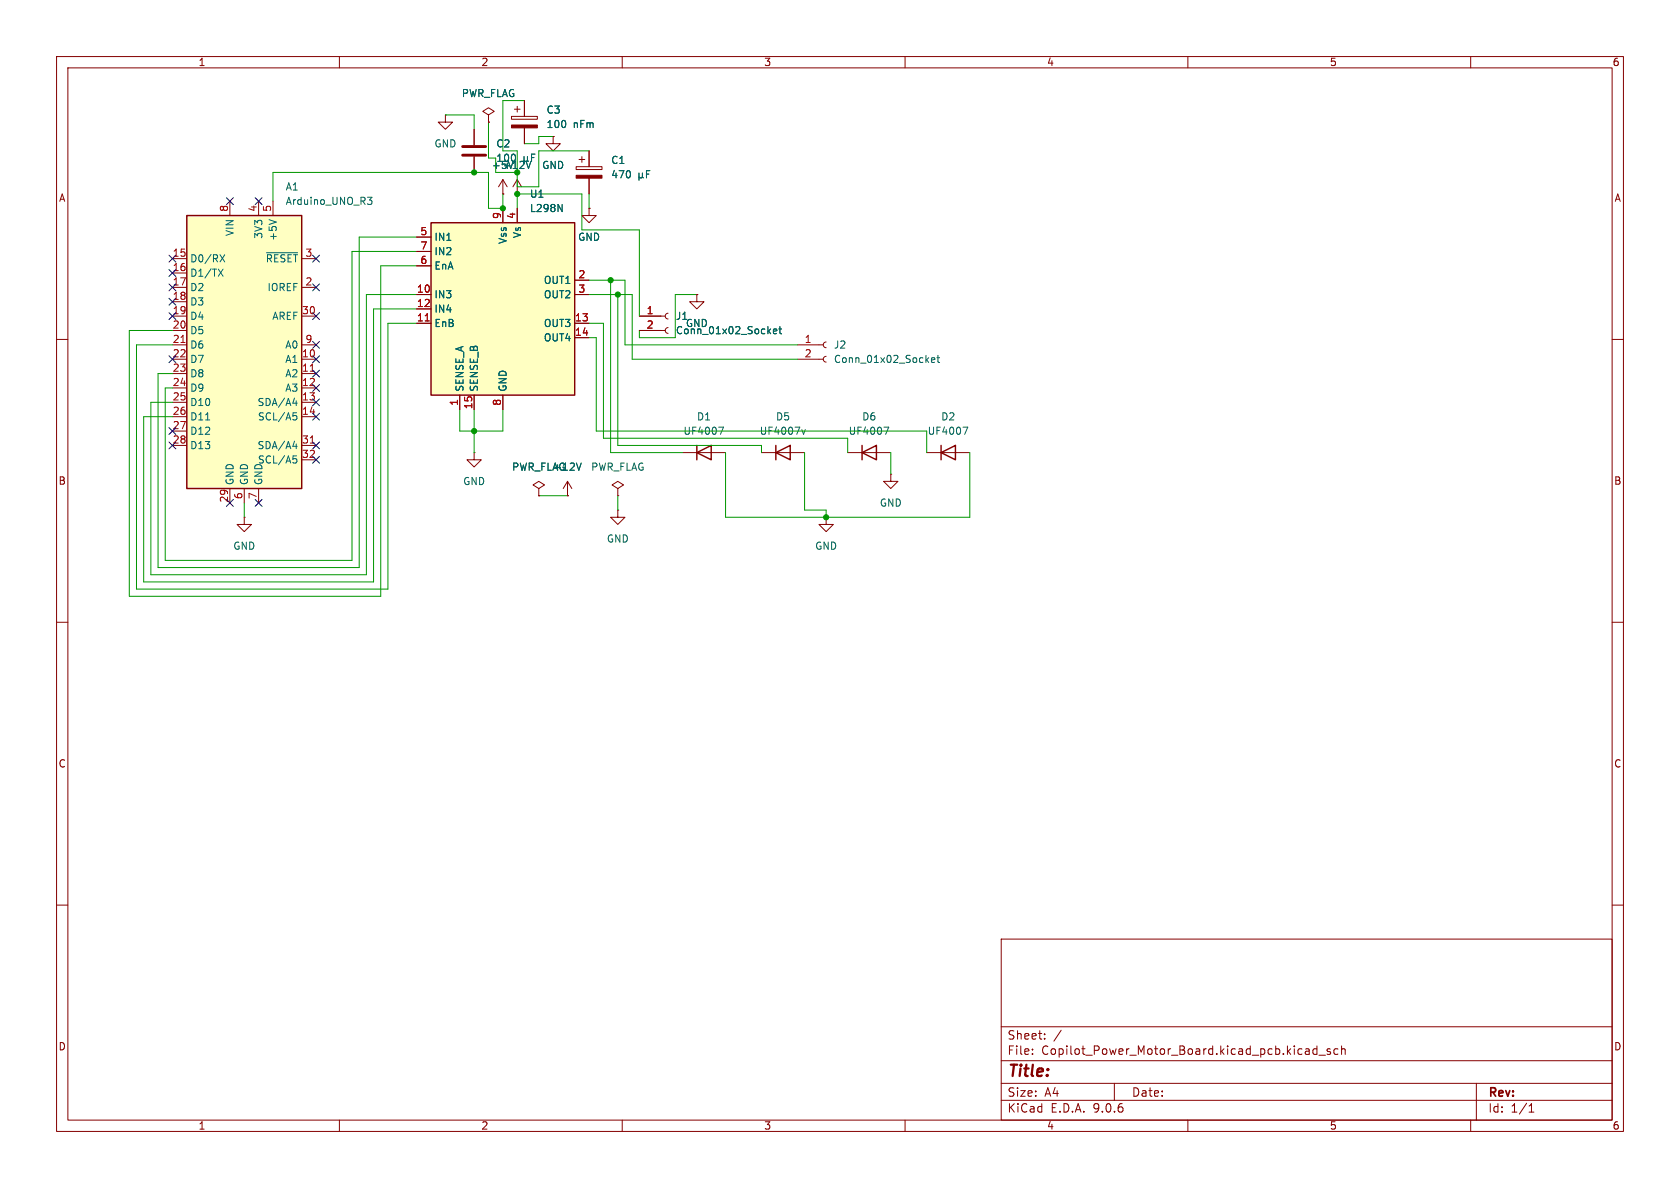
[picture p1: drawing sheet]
<svg xmlns="http://www.w3.org/2000/svg" width="297mm" height="210mm" viewBox="0 0 297 210" stroke-linecap="round" stroke-linejoin="round" font-family="sans-serif">
<g fill="none" stroke="#840000" stroke-width=".18">
<path d="M10 10h277v190h-277zM12 12h273v186h-273zM60 10v2M110 10v2M160 10v2M210 10v2M260 10v2M88.9 34.3h.1M88.9 31.8l-.8 1.2M88.9 31.8l.8 1.2M88.9 31.8v2.5M10 60h2"/>
<path d="M285 60h2M109.2 90.2v1.2h1.3l-1.3 1.3-1.3-1.3h1.3M109.2 90.2h.1M120.6 80h7.7M157.5 83.8v1.3h1.2l-1.2 1.3-1.3-1.3h1.3M157.5 83.8h.1M10 110h2M285 110h2M10 160h2M177 166h108v32h-108zM285 160h2M60 198v2"/>
<path d="M110 198v2M160 198v2M177 194.5h108M177 191.5h108M177 187.5h108M177 181.5h108M182.5 186.3v.1M182.5 185.5v.1M184.7 183.6v.1M184.7 182.8v.1M187.6 182.1l-1.3 2M197 191.5v3"/>
<path d="M210 198v2M231.2 185.4l.3 .2v.8M231.5 186.3l-.2 .1M231.5 185.8h-.2M232.8 184.9v1.5M232.8 185.5l-.4-.1-.3 .3v.4l.1 .2h.6M233.2 186.5h1.1M235.2 185.5l-.4-.1-.2 .2 .1 .2 .5 .2v.3h-.6M236.5 185.5l-.4-.1-.3 .3v.4l.2 .2h.5M237.2 185.5l.2-.1 .3 .1 .1 .9M237.2 184.9v1.5M260 198v2"/>
<path d="M261 191.5v6.5M270.3 196.6h.9M270.3 195.5l.4-.4v1.5"/>
</g>
<path d="M123.2 78.7v2.6M123.2 80l2.5-1.3v2.6z" fill="none" stroke="#840000" stroke-width=".25"/>
<path d="M127.1 75.5h.8l-.5 1.3" fill="none" stroke="#006464" stroke-width=".18"/>
<path d="M33 38.1h20.3v48.3h-20.3z" fill="#ffffc2"/>
<path d="M33 38.1h20.3v48.3h-20.3z" fill="none" stroke="#840000" stroke-width=".25"/>
<g fill="none" stroke="#840000" stroke-width=".18">
<path d="M40.6 35.6v2.5M45.7 35.6v2.5M48.3 35.6v2.5M104.1 36.8v1.3h1.3l-1.3 1.3-1.2-1.3h1.2M104.1 36.8h.1M30.5 45.7h2.5M30.5 48.3h2.5M30.5 50.8h2.5M30.5 53.3h2.5M30.5 55.9h2.5M30.5 58.4h2.5M53.3 45.7h2.6"/>
<path d="M53.3 50.8h2.6M53.3 55.9h2.6M30.5 61h2.5M30.5 63.5h2.5M30.5 66h2.5M30.5 68.6h2.5M30.5 71.1h2.5M30.5 73.7h2.5M30.5 76.2h2.5M30.5 78.7h2.5M53.3 61h2.6M53.3 63.5h2.6"/>
<path d="M53.3 66h2.6M53.3 68.6h2.6M53.3 71.1h2.6M53.3 73.7h2.6M53.3 78.7h2.6M40.6 86.4v2.5M43.2 86.4v2.5M45.7 86.4v2.5M53.3 81.3h2.6M83.8 80v1.3h1.3l-1.3 1.3-1.3-1.3h1.3M83.8 80h.1M95.2 86.4l1.1-.7-1.1-.6-1 .6 1 .7v1.2"/>
<path d="M95.2 87.6h.1M109.2 86.4l1-.7-1-.6-1 .6 1 .7v1.2M109.2 87.6h.1"/>
</g>
<g fill="none" stroke="#006464" stroke-width=".18">
<path d="M47.6 38.8l1.2 .5M65 34.9h.8l-.5 .5 .4 .1 .1 .4-.3 .2h-.4M38.6 47.6l.8 1.2M38.9 45l.8 1.3M39.4 47.6l-.8 1.2M39.7 45l-.8 1.3M47.1 44.7h5.5M36.3 74.2h.8M51.8 71.3h.8M51.8 78.9h.8M51.8 73h.6M51.9 73.5h.3l.3 .2-.1 .5h-.5"/>
<path d="M52.4 70.9v.8M52.4 78.5v.8M51.8 80.6h.6M51.9 81.1h.3l.3 .2-.1 .5-.5 .1"/>
</g>
<path d="M32 60.5h.7M54.9 65.6h.7M54.9 78.3h.7" fill="none" stroke="#a90000" stroke-width=".18"/>
<path d="M76.2 39.4h25.4v30.5h-25.4z" fill="#ffffc2"/>
<path d="M76.2 39.4h25.4v30.5h-25.4zM137.2 78.7v2.6M152.4 78.7v2.6M166.4 78.7v2.6M137.2 80l2.5-1.3v2.6zM152.4 80l2.5-1.3v2.6zM166.4 80l2.5-1.3v2.6z" fill="none" stroke="#840000" stroke-width=".25"/>
<g fill="none" stroke="#840000" stroke-width=".18">
<path d="M90.9 19.3h1M91.4 18.8v1M92.7 17.8v2.8M78.7 20.3v1.3h1.3l-1.3 1.3-1.2-1.3h1.2M78.7 20.3h.1M83.8 22.9v2.8M83.8 27.7v2.8M86.4 20.3l1-.6-1-.6-1.1 .6 1.1 .6v1.3M86.4 21.6h.1M88.9 34.3h.1M88.9 36.8v2.6M90.4 20.6h4.6v.5h-4.6z"/>
<path d="M91.4 34.3h.1M91.4 31.8v2.5M91.4 36.8v2.6M91.4 31.8l-.7 1.2M91.4 31.8l.8 1.2M92.7 22.6v2.8M97.8 24.1v1.3h1.3l-1.3 1.3-1.3-1.3h1.3M97.8 24.1h.1M101.9 29.5h4.5v.5h-4.5zM102.4 28.2h1M102.9 27.7v1M104.1 36.8h.1"/>
<path d="M104.1 26.7v2.8M104.1 31.5v2.8M73.7 41.9h2.5M73.7 44.5h2.5M73.7 47h2.5M73.7 52.1h2.5M73.7 54.6h2.5M73.7 57.2h2.5M101.6 52.1h2.5M101.6 57.2h2.5M101.6 49.5h2.5M101.6 59.7h2.5"/>
<path d="M113 55.9h4.6M113 58.4h4.6M118.1 55.4l-.3 .1-.2 .4 .2 .3 .3 .2M118.1 57.9l-.3 .2-.2 .3 .2 .4 .3 .1M123.2 52.1v1.2h1.3l-1.3 1.3-1.3-1.3h1.3M123.2 52.1h.1M81.3 69.9v2.5M83.8 69.9v2.5M88.9 69.9v2.5M141 61h4.5M141 63.5h4.5M146 60.5l-.3 .1-.2 .4 .2 .3 .3 .2"/>
<path d="M146 63l-.3 .1-.2 .4 .2 .4 .3 .1M43.2 91.4v1.3h1.2l-1.2 1.3-1.3-1.3h1.3M43.2 91.4h.1M95.2 87.6h.1M100.3 87.6h.1M100.3 85.1l-.7 1.3M100.3 85.1l.8 1.3M100.3 85.1v2.5M134.6 80h7.6M146 91.4v1.3h1.3l-1.3 1.3-1.2-1.3h1.2M146 91.4h.1M149.9 80h7.6"/>
<path d="M163.8 80h7.6"/>
</g>
<path d="M75.2 56.7h.7" fill="none" stroke="#a90000" stroke-width=".18"/>
<g fill="none" stroke="#006464" stroke-width=".18">
<path d="M92.6 27.7v1.2M93.2 27.7v.6M93.9 28.5l-.5 1.3M94 27.9h.4M94.6 27.2h-.6v1.3M98.7 36.1l.7 1.3v-1.3M113 30.6v1.3M113 31.3l.1 .1h.3l.2-.1M113.6 31.3l.1 .1M113.6 30.6v.7M114.3 30.8h.4M114.9 30.2h-.6v1.2"/>
<path d="M136.7 58.6l.6-.1v-.3h-.4l-.2 .1 .1 .6h.5M137.7 58.2h.5M137.9 57.7v1.1l.3 .2M141.8 75.9l.3 .9 .3-.9M156.3 75.5h.8l-.5 1.3M164.7 63.7l.6-.2-.1-.2-.4-.1-.1 .2v.6h.5M165.6 63.2h.5M165.8 62.8v1.1l.3 .2M170.2 75.5h.9l-.6 1.3M102.7 81.9l-.4 1.2"/>
</g>
<g fill="#840000" stroke="#840000" stroke-width=".18">
<path d="M90.4 22.1h4.6v.5h-4.6z"/>
<path d="M101.9 31h4.5v.5h-4.5z"/>
</g>
<path d="M81.8 25.9h4.1M81.8 27.4h4.1" fill="none" stroke="#840000" stroke-width=".51"/>
<g fill="none" stroke="#009600" stroke-width=".18">
<path d="M92.7 17.8h-3.8v8.9h2.5v6.3h3.8v-6.3h8.9M78.7 20.3h5.1v2.6M86.4 21.6v6.3h1.2v2.6h3.8M88.9 34.3v2.5h-2.5v-6.3h-38.1v5.1M91.4 36.8v-2.5h11.5v6.3h10.1v15.3M97.8 24.1h-2.6v1.3h-2.5M104.1 34.3v2.5M73.7 52.1h-8.9v49.5h-38.1v-30.5h3.8M73.7 57.2h-5.1v46.9h-44.5v-43.1h6.4M73.7 44.5h-11.5v54.6h-33v-30.5h1.3M73.7 41.9h-10.2v58.4h-35.6v-34.3h2.6M73.7 47h-6.4v58.4h-44.4v-47h7.6"/>
<path d="M73.7 54.6h-7.7v48.3h-40.6v-29.2h5.1M104.1 52.1h7.7v11.4h29.2M104.1 59.7h1.3v16.5h58.4v3.8M104.1 57.2h2.6v20.3h43.2v2.5M104.1 49.5h6.4v11.5h30.5M107.9 49.5v30.5h12.7M109.2 52.1v26.6h25.4v1.3M123.2 52.1h-3.8v7.6h-6.4v-1.3M81.3 72.4v3.8h7.6v-3.8M83.8 72.4v7.6M43.2 88.9v2.5M95.2 87.6h5.1"/>
<path d="M109.2 87.6v2.6M128.3 80v11.4h43.1v-11.4M142.2 80v10.2h3.8v1.2M157.5 80v3.8"/>
</g>
<g fill="none" stroke="#000084" stroke-width=".18">
<path d="M40 35l1.2 1.2M41.2 35l-1.2 1.2M45.1 35l1.2 1.2M46.3 35l-1.2 1.2M29.9 52.7l1.2 1.2M29.9 47.7l1.2 1.2M29.9 55.3l1.2 1.2M29.9 45.1l1.2 1.2M29.9 50.2l1.2 1.2M31.1 50.2l-1.2 1.2M31.1 45.1l-1.2 1.2M31.1 52.7l-1.2 1.2"/>
<path d="M31.1 47.7l-1.2 1.2M31.1 55.3l-1.2 1.2M55.3 50.2l1.2 1.2M55.3 55.3l1.2 1.2M55.3 45.1l1.2 1.2M56.5 50.2l-1.2 1.2M56.5 55.3l-1.2 1.2M56.5 45.1l-1.2 1.2M29.9 62.9l1.2 1.2M29.9 78.1l1.2 1.2M29.9 75.6l1.2 1.2M31.1 75.6l-1.2 1.2"/>
<path d="M31.1 62.9l-1.2 1.2M31.1 78.1l-1.2 1.2M55.3 73.1l1.2 1.2M55.3 70.5l1.2 1.2M55.3 68l1.2 1.2M55.3 65.4l1.2 1.2M55.3 78.1l1.2 1.2M55.3 60.4l1.2 1.2M55.3 62.9l1.2 1.2M56.5 73.1l-1.2 1.2M56.5 70.5l-1.2 1.2M56.5 68l-1.2 1.2"/>
<path d="M56.5 65.4l-1.2 1.2M56.5 78.1l-1.2 1.2M56.5 60.4l-1.2 1.2M56.5 62.9l-1.2 1.2M40 88.3l1.2 1.2M41.2 88.3l-1.2 1.2M45.1 88.3l1.2 1.2M46.3 88.3l-1.2 1.2M55.3 80.7l1.2 1.2M56.5 80.7l-1.2 1.2"/>
</g>
<g fill="#009600" stroke="#009600" stroke-width=".18">
<circle cx="109.2" cy="52.1" r=".46"/>
<circle cx="107.9" cy="49.5" r=".46"/>
<circle cx="146" cy="91.4" r=".46"/>
<circle cx="83.8" cy="30.5" r=".46"/>
<circle cx="91.4" cy="30.5" r=".46"/>
<circle cx="88.9" cy="36.8" r=".46"/>
<circle cx="91.4" cy="34.3" r=".46"/>
<circle cx="83.8" cy="76.2" r=".46"/>
</g>
<text font-size="2.8" fill="#840000" x="178" y="190.9">Title:</text>
<g font-size="2.1" fill="#840000">
<text x="178" y="184">Sheet:</text>
<text x="178" y="186.7">File:</text>
<text x="184.1" y="186.7">Copilot_Power_Motor_Board.kicad_pcb.kicad_sch</text>
<text x="178" y="196.9">KiCad</text>
<text x="178" y="194.1">Size:</text>
<text x="184.7" y="194.1">A4</text>
<text x="185.7" y="196.9">E.D.A.</text>
<text x="193.3" y="196.9">9.0.6</text>
<text x="200" y="194.1">Date:</text>
<text x="263" y="194.3">Rev:</text>
<text x="263" y="196.9">Id:</text>
<text x="267.1" y="196.9">1/1</text>
</g>
<g font-size="1.8" fill="#840000">
<text x="35" y="11.9">1</text>
<text x="85" y="11.9">2</text>
<text x="135" y="11.9">3</text>
<text x="185" y="11.9">4</text>
<text x="235" y="11.9">5</text>
<text x="285" y="11.9">6</text>
<text x="10.3" y="35.9">A</text>
<text x="285.3" y="35.9">A</text>
<text x="10.3" y="85.9">B</text>
<text x="285.3" y="85.9">B</text>
<text x="10.3" y="135.9">C</text>
<text x="285.3" y="135.9">C</text>
<text x="10.3" y="185.9">D</text>
<text x="285.3" y="185.9">D</text>
<text x="35" y="199.9">1</text>
<text x="85" y="199.9">2</text>
<text x="135" y="199.9">3</text>
<text x="185" y="199.9">4</text>
<text x="235" y="199.9">5</text>
<text x="285" y="199.9">6</text>
</g>
<g font-size="1.8" fill="#006464">
<text x="81.5" y="17.4">PWR_FLAG</text>
<text x="96.5" y="20.3">C3</text>
<text x="96.5" y="22.8">100</text>
<text x="101.3" y="22.8">nFm</text>
<text x="76.7" y="26.3">GND</text>
<text x="87.6" y="26.3">C2</text>
<text x="87.6" y="28.8">100</text>
<text x="108" y="29.2">C1</text>
<text x="50.4" y="33.9">A1</text>
<text x="86.9" y="30.1">+5V</text>
<text x="88.8" y="30.1">+12V</text>
<text x="93.6" y="35.2">U1</text>
<text x="95.8" y="30.1">GND</text>
<text x="108" y="31.7">470</text>
<text x="41.5" y="41.8" transform="rotate(-90 41.5 41.8)">VIN</text>
<text x="50.4" y="36.4">Arduino_UNO_R3</text>
<text x="93.6" y="37.7">L298N</text>
<text x="33.5" y="46.6">D0/RX</text>
<text x="46.6" y="42.3" transform="rotate(-90 46.6 42.3)">3V3</text>
<text x="46.9" y="46.6">~{RESET}</text>
<text x="49.1" y="42.7" transform="rotate(-90 49.1 42.7)">+5V</text>
<text x="76.7" y="42.8">IN1</text>
<text x="76.7" y="45.3">IN2</text>
<text x="76.7" y="47.9">EnA</text>
<text x="89.8" y="43.2" transform="rotate(-90 89.8 43.2)">Vss</text>
<text x="92.3" y="42.2" transform="rotate(-90 92.3 42.2)">Vs</text>
<text x="102.1" y="42.8">GND</text>
<text x="33.5" y="49.1">D1/TX</text>
<text x="33.5" y="51.7">D2</text>
<text x="47.2" y="51.7">IOREF</text>
<text x="76.7" y="52.9">IN3</text>
<text x="96.1" y="50.4">OUT1</text>
<text x="96.1" y="52.9">OUT2</text>
<text x="33.5" y="54.2">D3</text>
<text x="33.5" y="56.7">D4</text>
<text x="33.5" y="59.3">D5</text>
<text x="48" y="56.7">AREF</text>
<text x="76.7" y="55.5">IN4</text>
<text x="76.7" y="58">EnB</text>
<text x="96.1" y="58">OUT3</text>
<text x="119.4" y="56.7">J1</text>
<text x="119.4" y="59.3">Conn_01x02_Socket</text>
<text x="121.2" y="58">GND</text>
<text x="33.5" y="61.8">D6</text>
<text x="33.5" y="64.4">D7</text>
<text x="50.3" y="61.8">A0</text>
<text x="50.3" y="64.4">A1</text>
<text x="96.1" y="60.6">OUT4</text>
<text x="147.3" y="61.8">J2</text>
<text x="147.3" y="64.4">Conn_01x02_Socket</text>
<text x="33.5" y="66.9">D8</text>
<text x="33.5" y="69.4">D9</text>
<text x="33.5" y="72">D10</text>
<text x="45.4" y="72">SDA/A4</text>
<text x="50.3" y="66.9">A2</text>
<text x="50.3" y="69.4">A3</text>
<text x="82.1" y="69.3" transform="rotate(-90 82.1 69.3)">SENSE_A</text>
<text x="84.7" y="69.3" transform="rotate(-90 84.7 69.3)">SENSE_B</text>
<text x="89.8" y="69.3" transform="rotate(-90 89.8 69.3)">GND</text>
<text x="33.5" y="74.5">D11</text>
<text x="33.5" y="77.1">D12</text>
<text x="45.5" y="74.5">SCL/A5</text>
<text x="120.7" y="77.1">UF4007</text>
<text x="123.1" y="74.5">D1</text>
<text x="134.2" y="77.1">UF4007v</text>
<text x="137.1" y="74.5">D5</text>
<text x="149.9" y="77.1">UF4007</text>
<text x="152.3" y="74.5">D6</text>
<text x="163.9" y="77.1">UF4007</text>
<text x="166.3" y="74.5">D2</text>
<text x="33.5" y="79.6">D13</text>
<text x="45.4" y="79.6">SDA/A4</text>
<text x="45.5" y="82.1">SCL/A5</text>
<text x="90.4" y="83.4">PWR_FLAG</text>
<text x="97.7" y="83.4">+12V</text>
<text x="104.4" y="83.4">PWR_FLAG</text>
<text x="41.5" y="85.9" transform="rotate(-90 41.5 85.9)">GND</text>
<text x="44" y="85.9" transform="rotate(-90 44 85.9)">GND</text>
<text x="46.6" y="85.9" transform="rotate(-90 46.6 85.9)">GND</text>
<text x="81.8" y="86">GND</text>
<text x="155.4" y="89.8">GND</text>
<text x="41.1" y="97.4">GND</text>
<text x="107.2" y="96.1">GND</text>
<text x="144" y="97.4">GND</text>
</g>
<g font-size="1.8" fill="#a90000">
<text x="40.4" y="37.5" transform="rotate(-90 40.4 37.5)">8</text>
<text x="45.5" y="37.5" transform="rotate(-90 45.5 37.5)">4</text>
<text x="48" y="37.5" transform="rotate(-90 48 37.5)">5</text>
<text x="74.2" y="41.7">5</text>
<text x="88.6" y="38.8" transform="rotate(-90 88.6 38.8)">9</text>
<text x="91.2" y="38.8" transform="rotate(-90 91.2 38.8)">4</text>
<text x="30.4" y="45.5">15</text>
<text x="53.9" y="45.5">3</text>
<text x="74.2" y="44.2">7</text>
<text x="74.2" y="46.7">6</text>
<text x="30.4" y="48">16</text>
<text x="30.4" y="50.5">17</text>
<text x="30.4" y="53.1">18</text>
<text x="53.9" y="50.5">2</text>
<text x="73.6" y="51.8">10</text>
<text x="102.2" y="49.3">2</text>
<text x="102.2" y="51.8">3</text>
<text x="30.4" y="55.6">19</text>
<text x="30.4" y="58.2">20</text>
<text x="53.3" y="55.6">30</text>
<text x="73.6" y="54.4">12</text>
<text x="73.6" y="56.9">11</text>
<text x="101.6" y="56.9">13</text>
<text x="101.6" y="59.4">14</text>
<text x="114.2" y="55.6">1</text>
<text x="114.2" y="58.2">2</text>
<text x="30.4" y="60.7">21</text>
<text x="30.4" y="63.2">22</text>
<text x="30.4" y="65.8">23</text>
<text x="53.3" y="63.2">10</text>
<text x="53.3" y="65.8">11</text>
<text x="53.9" y="60.7">9</text>
<text x="142.2" y="60.7">1</text>
<text x="142.2" y="63.2">2</text>
<text x="30.4" y="68.3">24</text>
<text x="30.4" y="70.9">25</text>
<text x="53.3" y="68.3">12</text>
<text x="53.3" y="70.9">13</text>
<text x="81" y="71.8" transform="rotate(-90 81 71.8)">1</text>
<text x="88.6" y="71.8" transform="rotate(-90 88.6 71.8)">8</text>
<text x="30.4" y="73.4">26</text>
<text x="30.4" y="75.9">27</text>
<text x="53.3" y="73.4">14</text>
<text x="83.6" y="72.4" transform="rotate(-90 83.6 72.4)">15</text>
<text x="30.4" y="78.5">28</text>
<text x="53.3" y="78.5">31</text>
<text x="53.3" y="81">32</text>
<text x="40.4" y="88.9" transform="rotate(-90 40.4 88.9)">29</text>
<text x="42.9" y="88.3" transform="rotate(-90 42.9 88.3)">6</text>
<text x="45.5" y="88.3" transform="rotate(-90 45.5 88.3)">7</text>
</g>
</svg>
